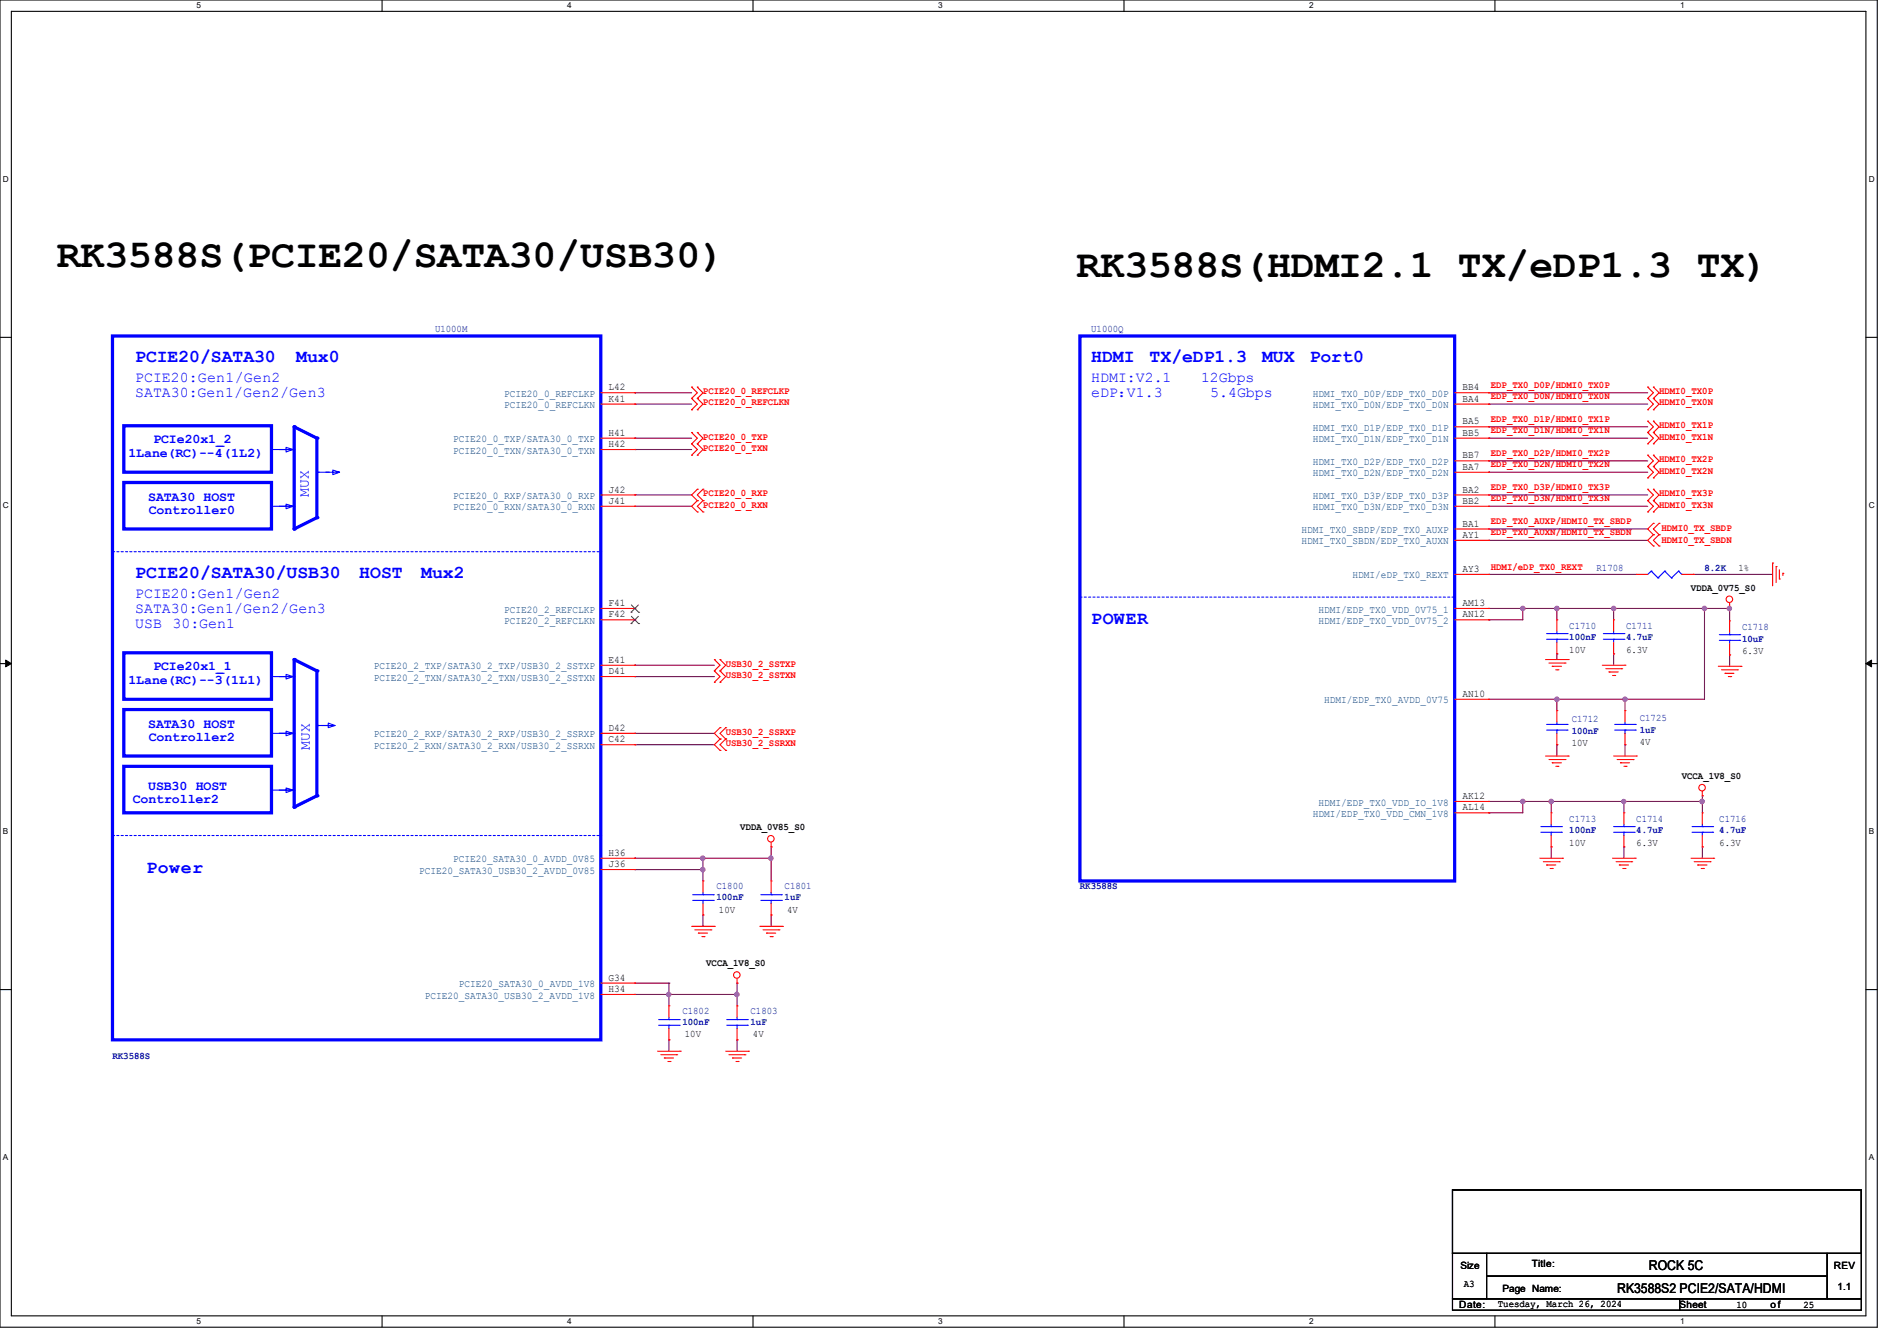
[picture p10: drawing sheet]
<svg xmlns="http://www.w3.org/2000/svg" width="297mm" height="210mm" viewBox="0 0 297 210" stroke-linecap="round" stroke-linejoin="round" font-family="sans-serif">
<path d="M0 0h293.9v207.9h-293.9zM1.8 1.8h290.3v204.3h-290.3z" fill="none" stroke="#000" stroke-width=".17"/>
<g fill="#fff">
<path d="M30.8 .2h.7v1.4h-.7z"/>
<path d="M30.8 206.2h.7v1.4h-.7z"/>
</g>
<path d="M59.8 0v1.8M59.8 206.1v1.8" fill="none" stroke="#000" stroke-width=".17"/>
<g fill="#fff">
<path d="M88.8 .2h.7v1.4h-.7z"/>
<path d="M88.8 206.2h.7v1.4h-.7z"/>
</g>
<path d="M117.9 0v1.8M117.9 206.1v1.8" fill="none" stroke="#000" stroke-width=".17"/>
<g fill="#fff">
<path d="M146.9 .2h.7v1.4h-.7z"/>
<path d="M146.9 206.2h.7v1.4h-.7z"/>
</g>
<path d="M176 0v1.8M176 206.1v1.8" fill="none" stroke="#000" stroke-width=".17"/>
<g fill="#fff">
<path d="M205 .2h.7v1.4h-.7z"/>
<path d="M205 206.2h.7v1.4h-.7z"/>
</g>
<path d="M234.1 0v1.8M234.1 206.1v1.8" fill="none" stroke="#000" stroke-width=".17"/>
<g fill="#fff">
<path d="M263.1 .2h.6v1.4h-.6z"/>
<path d="M263.1 206.2h.6v1.4h-.6z"/>
<path d="M.5 27.3h.9v1.4h-.9z"/>
<path d="M292.6 27.3h.9v1.4h-.9z"/>
<path d="M.5 78.4h.9v1.4h-.9z"/>
<path d="M292.6 78.4h.9v1.4h-.9z"/>
</g>
<path d="M0 52.8h1.8M292.1 52.8h1.8" fill="none" stroke="#000" stroke-width=".17"/>
<g fill="#fff">
<path d="M.5 129.5h.8v1.4h-.8z"/>
<path d="M292.6 129.5h.8v1.4h-.8z"/>
</g>
<path d="M0 103.9h1.8M292.1 103.9h1.8" fill="none" stroke="#000" stroke-width=".17"/>
<path d="M.9 103.4l.9 .5-.9 .5zM292.1 103.9l.9-.5v1z" fill="#000" stroke="#000" stroke-width=".16"/>
<g fill="#fff">
<path d="M.5 180.5h.8v1.4h-.8z"/>
<path d="M292.6 180.5h.8v1.4h-.8z"/>
</g>
<path d="M0 155h1.8M292.1 155h1.8M227.4 186.4h64v9.9h-64zM227.4 196.3h5.3v7.1h-5.3zM232.7 196.3h53.4v3.6h-53.4zM232.7 199.9h53.4v3.5h-53.4zM286.1 196.3h5.3v7.1h-5.3zM227.4 203.4h35.6v1.8h-35.6zM263 203.4h28.4v1.8h-28.4z" fill="none" stroke="#000" stroke-width=".17"/>
<g fill="none" stroke="#800040" stroke-width=".17">
<path d="M99.4 61.5h.1M99.4 63.3h.1M99.4 77.5h.1M99.4 79.3h.1M99.4 70.4h.1M99.4 68.6h.1M99.4 61.5h8.9M99.4 63.3h8.9M99.4 77.5h8.9M99.4 79.3h8.9M99.4 70.4h8.9M99.4 68.6h8.9"/>
<path d="M233.1 61.5h.1M233.1 63.3h.1M233.1 66.8h.1M233.1 68.6h.1M233.1 74h.1M233.1 72.2h.1M233.1 79.3h.1M233.1 77.5h.1M233.1 61.5h24.9M233.1 63.3h24.9M233.1 77.5h24.9M233.1 79.3h24.9"/>
<path d="M233.1 68.6h24.9M233.1 66.8h24.9M233.1 74h24.9M233.1 72.2h24.9M233.1 90h.1M233.1 97.1h.1M233.1 95.3h.1M233.1 84.6h.1M233.1 82.8h.1M233.1 90h23.1M233.1 95.3h37.7M233.1 84.6h24.9"/>
<path d="M233.1 82.8h24.9M238.4 95.3h.1M238.4 95.3v1.8h-5.3M243.8 95.3h.1M243.8 95.3v1.8M252.6 95.3h.1M252.6 95.3v1.8M265.1 90h.1M265.1 90h12.4M266.9 95.3h.1M266.9 95.3v14.2h-33.8M270.8 95.1h.1"/>
<path d="M270.8 95.3h.1M270.8 95.1v2.1M99.4 104.2h.1M99.4 106h.1M99.4 114.9h.1M99.4 116.6h.1M99.4 104.2h12.4M99.4 106h12.4M99.4 114.9h12.4M99.4 116.6h12.4M233.1 109.5h.1M243.8 102.4h.1"/>
<path d="M243.8 109.5h.1M243.8 116.6h.1M243.8 102.4v.9M243.8 109.5v1.8M243.8 116.6v1.8M252.6 102.4h.1M252.6 102.4v1.8M254.4 109.5h.1M254.4 116.6h.1M254.4 109.5v1.8M254.4 116.6v1.8M270.8 102.6h.1"/>
<path d="M270.8 102.6v1.8M99.4 136.2h.1M99.4 134.4h.1M99.4 136.2h10.7M99.4 134.4h21.3M110.1 136.2h.1M110.1 134.4h.1M110.1 134.4v3.6M120.7 134.4h.1M120.7 132.6h.1M120.7 132.6v5.4M233.1 127.3h.1"/>
<path d="M233.1 125.5h.1M233.1 125.5h33.4M238.4 125.5h.1M238.4 125.5v1.8h-5.3M242.9 125.5h.1M242.9 132.6h.1M242.9 125.5v1.8M242.9 132.6v1.8M254.3 125.5h.1M254.3 132.6h.1M254.3 125.5v1.8M254.3 132.6v1.8"/>
<path d="M266.5 125.5h.1M266.5 132.6h.1M266.5 124.6h.1M266.5 124.6v2.7M266.5 132.6v1.8M99.4 154h.1M99.4 155.7h.1M99.4 154h5.3M99.4 155.7h16M104.7 155.7h.1M104.7 154h.1M104.7 154v3.5"/>
<path d="M110.1 143.3h.1M110.1 143.3v1.8M115.4 155.7h.1M115.4 154h.1M115.4 154v3.5M120.7 143.3h.1M120.7 143.3v1.8M104.7 162.9h.1M104.7 162.9v1.7M115.4 162.9h.1M115.4 162.9v1.7"/>
</g>
<g fill="#f0f" stroke="#f0f" stroke-width=".17">
<circle cx="104.7" cy="155.7" r=".34"/>
<circle cx="115.4" cy="155.7" r=".34"/>
<circle cx="110" cy="136.2" r=".34"/>
<circle cx="120.7" cy="134.4" r=".34"/>
<circle cx="110" cy="134.4" r=".34"/>
<circle cx="266.9" cy="95.3" r=".34"/>
<circle cx="254.4" cy="109.5" r=".34"/>
<circle cx="270.8" cy="95.3" r=".34"/>
<circle cx="243.8" cy="95.3" r=".34"/>
<circle cx="238.4" cy="95.3" r=".34"/>
<circle cx="252.6" cy="95.3" r=".34"/>
<circle cx="266.5" cy="125.5" r=".34"/>
<circle cx="254.2" cy="125.5" r=".32"/>
<circle cx="242.9" cy="125.5" r=".34"/>
<circle cx="238.4" cy="125.5" r=".34"/>
<circle cx="243.8" cy="109.5" r=".34"/>
</g>
<g fill="none" stroke="#f00" stroke-width=".17">
<path d="M108.3 62.4h.1M108.3 60.6h.1M108.3 64.2h.1M108.3 69.5h.1M108.3 67.7h.1M108.3 71.3h.1M108.3 60.6l.9 .9-.9 .9M108.3 62.4l.9 .9-.9 .9M108.3 67.7l.9 .9-.9 .9M108.3 69.5l.9 .9-.9 .9M109.2 62.4h.1M109.2 60.6h.1"/>
<path d="M109.2 64.2h.1M109.2 69.5h.1M109.2 67.7h.1M109.2 71.3h.1M109.2 76.6h.1M109.2 78.4h.1M109.2 60.6l.9 .9-.9 .9M109.2 62.4l.9 .9-.9 .9M109.2 67.7l.9 .9-.9 .9M109.2 69.5l.9 .9-.9 .9M109.2 76.6l-.9 .9 .9 .9M109.2 78.4l-.9 .9 .9 .9"/>
<path d="M110.1 78.4h.1M110.1 76.6h.1M110.1 76.6l-.9 .9 .9 .9M110.1 78.4l-.9 .9 .9 .9M258 64.2h.1M258 62.4h.1M258 60.6h.1M258 69.5h.1M258 67.7h.1M258 66h.1M258 74.8h.1M258 73.1h.1"/>
<path d="M258 71.3h.1M258 78.4h.1M258 76.6h.1M258 62.4l.9 .9-.9 .9M258 60.6l.9 .9-.9 .9M258 67.7l.9 .9-.9 .9M258 66l.9 .8-.9 .9M258 73.1l.9 .9-.9 .8M258 71.3l.9 .9-.9 .9M258 78.4l.9 .9-.9 .9M258 76.6l.9 .9-.9 .9M258.9 64.2h.1"/>
<path d="M258.9 62.4h.1M258.9 60.6h.1M258.9 69.5h.1M258.9 67.7h.1M258.9 66h.1M258.9 74.8h.1M258.9 73.1h.1M258.9 71.3h.1M258.9 78.4h.1M258.9 76.6h.1M258.9 62.4l.9 .9-.9 .9M258.9 60.6l.9 .9-.9 .9"/>
<path d="M258.9 67.7l.9 .9-.9 .9M258.9 66l.9 .8-.9 .9M258.9 73.1l.9 .9-.9 .8M258.9 71.3l.9 .9-.9 .9M258.9 78.4l.9 .9-.9 .9M258.9 76.6l.9 .9-.9 .9M109.2 80.2h.1M110.1 80.2h.1M258 80.2h.1M258.9 80.2h.1M258.9 82h.1M258.9 83.7h.1"/>
<path d="M258.9 85.5h.1M258.9 82l-.9 .8 .9 .9M258.9 83.7l-.9 .9 .9 .9M259.8 83.7h.1M259.8 82h.1M259.8 85.5h.1M259.8 82l-.9 .8 .9 .9M259.8 83.7l-.9 .9 .9 .9M270.8 95.1h.1M270.8 94.4v.7M277.5 88.2h.1M277.5 88.2v3.5"/>
<path d="M278.1 88.7h.1M278.1 88.7v2.5M278.6 90.7h.1M278.6 89.2v1.5M279.1 89.8h.1M279.1 89.8v.3M111.8 105.1h.1M111.8 103.3h.1M111.8 106.8h.1M111.8 103.3l.9 .9-.9 .9M111.8 105.1l.9 .9-.9 .8M112.7 114h.1"/>
<path d="M112.7 115.7h.1M112.7 117.5h.1M112.7 105.1h.1M112.7 103.3h.1M112.7 106.8h.1M112.7 114l-.9 .9 .9 .8M112.7 115.7l-.9 .9 .9 .9M112.7 103.3l.9 .9-.9 .9M112.7 105.1l.9 .9-.9 .8M113.6 115.7h.1M113.6 114h.1M113.6 117.5h.1"/>
<path d="M113.6 114l-.9 .9 .9 .8M113.6 115.7l-.9 .9 .9 .9M242 103.3h3.5M242 118.4h3.5M242.5 103.8h2.5M242.5 119h2.5M243 104.4h.1M243 119.5h.1M243 104.4h1.5M243 119.5h1.5M243.6 104.9h.3M243.8 111.3h.1"/>
<path d="M243.8 116.6h.1M243.8 111.3v1.8M243.8 114.9v1.7M243.9 104.9h.1M245 103.8h.1M245 119h.1M245.5 103.3h.1M245.5 118.4h.1M250.9 104.2h3.5M251.4 104.7h2.5M251.9 105.2h.1M251.9 105.2h1.5"/>
<path d="M252.5 105.8h.3M252.6 118.4h3.6M252.8 105.8h.1M253.2 119h2.5M253.7 119.5h.1M253.7 119.5h1.4M253.9 104.7h.1M254.4 104.2h.1M254.4 111.3h.1M254.4 116.6h.1M254.4 111.3v1.8M254.4 114.9v1.7"/>
<path d="M255.7 119h.1M256.2 118.4h.1M269 104.4h3.6M269.5 104.9h2.5M270.1 105.5h.1M270.1 105.5h1.4M270.6 106h.4M271 106h.1M272 104.9h.1M272.6 104.4h.1M120.7 132.6h.1M120.7 131.9v.7"/>
<path d="M241.1 134.4h3.5M241.6 135h2.5M242.1 135.5h.1M242.1 135.5h1.5M242.7 136h.3M243 136h.1M243.6 120h.3M243.9 120h.1M244.1 135h.1M244.6 134.4h.1M252.5 134.4h3.5M253 135h2.5"/>
<path d="M253.5 135.5h.1M253.5 135.5h1.5M254.1 136h.3M254.3 127.3h.1M254.3 132.6h.1M254.3 120h.3M254.3 127.3v1.8M254.3 130.9v1.7M254.4 136h.1M254.6 120h.1M255.5 135h.1M256 134.4h.1"/>
<path d="M264.8 134.4h3.5M265.3 135h2.5M265.8 135.5h.1M265.8 135.5h1.5M266.4 136h.3M266.5 124.6h.1M266.5 123.9v.7M266.7 136h.1M267.8 135h.1M268.3 134.4h.1M108.3 145.1h3.5M108.8 145.6h2.5"/>
<path d="M109.3 146.1h.1M109.3 146.1h1.5M109.9 146.7h.3M110.2 146.7h.1M111.3 145.6h.1M111.8 145.1h.1M115.4 154h.1M115.4 153.2v.8M119 145.1h3.5M119.5 145.6h2.5M120 146.1h.1M120 146.1h1.5"/>
<path d="M120.6 146.7h.3M120.9 146.7h.1M122 145.6h.1M122.5 145.1h.1M103 164.6h3.5M103.5 165.2h2.5M104 165.7h.1M104 165.7h1.5M104.6 166.2h.3M104.9 166.2h.1M106 165.2h.1M106.5 164.6h.1"/>
<path d="M113.6 164.6h3.6M114.1 165.2h2.5M114.7 165.7h.1M114.7 165.7h1.4M115.2 166.2h.4M115.6 166.2h.1M116.6 165.2h.1M117.2 164.6h.1"/>
<circle cx="270.8" cy="93.9" r=".51"/>
<circle cx="120.7" cy="131.4" r=".51"/>
<circle cx="266.5" cy="123.4" r=".51"/>
<circle cx="115.4" cy="152.7" r=".51"/>
</g>
<g fill="none" stroke="#00f" stroke-width=".17">
<path d="M49.8 74h.1M49.8 74h1.8M242.1 114.3h3.3M242.1 113.5h3.3M243.8 113.5h.1M243.8 114.3h.1M243.8 113.1v.4M243.8 114.3v.6M245.4 114.3h.1M245.4 113.5h.1M252.8 114.3h3.2M252.8 113.5h3.2"/>
<path d="M254.4 113.5h.1M254.4 114.3h.1M254.4 113.1v.4M254.4 114.3v.6M256 114.3h.1M256 113.5h.1M252.6 130.3h3.3M252.6 129.5h3.3M254.3 129.5h.1M254.3 130.3h.1M254.3 129.1v.4M254.3 130.3v.6"/>
<path d="M255.9 130.3h.1M255.9 129.5h.1"/>
</g>
<path d="M17.6 52.6h76.5v110.3h-76.5zM19.4 66.7h23.1v7.3h-23.1zM49.6 68.6v12.5" fill="none" stroke="#00f" stroke-width=".51"/>
<path d="M17.6 86.4h76.5M94.1 86.4h.1" fill="none" stroke="#00f" stroke-width=".17" stroke-dasharray=".3 .3"/>
<circle cx="49.6" cy="68.6" r=".25" fill="#00f"/>
<path d="M42.5 70.4h3.6M42.5 79.3h3.6M43.7 79.3h2.2l-1.1 .4v-.7l1.1 .3M46.1 70.4h.1M46.1 79.3h.1" fill="none" stroke="#00f" stroke-width=".17"/>
<path d="M49.6 81.1l-3.5 1.7" fill="none" stroke="#00f" stroke-width=".51"/>
<circle cx="49.6" cy="81.1" r=".25" fill="#00f"/>
<path d="M46.1 66.8l3.5 1.8" fill="none" stroke="#00f" stroke-width=".51"/>
<circle cx="46.1" cy="66.8" r=".25" fill="#00f"/>
<path d="M46.1 66.8v16" fill="none" stroke="#00f" stroke-width=".51"/>
<circle cx="46.1" cy="82.8" r=".25" fill="#00f"/>
<path d="M43.7 70.4h2.2l-1.1 .4v-.7l1.1 .3M51 74h2.2l-1.1 .3v-.7l1.1 .4M43.7 114.9h2.2l-1.1 .3v-.7l1.1 .4M43.7 106h2.2l-1.1 .3v-.7l1.1 .4M50.3 113.6h2.2l-1.1 .4v-.8l1.1 .4M42.5 123.7h3.6M46.1 123.7h.1" fill="none" stroke="#00f" stroke-width=".17"/>
<path d="M19.4 75.6h23.1v7.2h-23.1zM19.4 102.2h23.1v7.3h-23.1zM19.4 111.1h23.1v7.3h-23.1zM46.1 103.3v23.1M19.4 120h23.1v7.3h-23.1z" fill="none" stroke="#00f" stroke-width=".51"/>
<circle cx="46.1" cy="126.4" r=".25" fill="#00f"/>
<path d="M49.6 124.6l-3.5 1.8" fill="none" stroke="#00f" stroke-width=".51"/>
<circle cx="49.6" cy="124.6" r=".25" fill="#00f"/>
<path d="M43.7 123.7h2.2l-1.1 .4v-.7l1.1 .3" fill="none" stroke="#00f" stroke-width=".17"/>
<path d="M49.6 105.1v19.5" fill="none" stroke="#00f" stroke-width=".51"/>
<circle cx="49.6" cy="105.1" r=".25" fill="#00f"/>
<path d="M49.6 113.6h.1M49.6 113.6h1.8" fill="none" stroke="#00f" stroke-width=".17"/>
<path d="M46.1 103.3l3.5 1.8" fill="none" stroke="#00f" stroke-width=".51"/>
<circle cx="46.1" cy="103.3" r=".25" fill="#00f"/>
<g fill="none" stroke="#00f" stroke-width=".17">
<path d="M242.1 99.2h3.3M243.8 99.2h.1M243.8 98.8v.4M245.4 99.2h.1M251 99.2h3.3M252.6 99.2h.1M252.6 98.8v.4M254.3 99.2h.1M258.5 89.5h.1M258.5 89.5l-.5 .5M258.5 89.5l1.1 1M259.6 90.5h.1"/>
<path d="M260.6 89.5h.1M260.6 89.5l-1 1M260.6 89.5l1.1 1M261.7 90.5h.1M262.8 89.5h.1M262.8 89.5l-1.1 1M262.8 89.5l.5 .5M263.3 90h.1M269.2 99.4h3.2M270.8 99.4h.1M270.8 99v.4M272.4 99.4h.1"/>
<path d="M42.5 114.9h3.6M42.5 106h3.6M46.1 114.9h.1M46.1 106h.1M242.1 100.1h3.3M243.8 100.1h.1M243.8 100.1v.5M245.4 100.1h.1M251 100.1h3.3M252.6 100.1h.1M252.6 100.1v.5M254.3 100.1h.1"/>
<path d="M269.2 100.3h3.2M270.8 100.3h.1M270.8 100.3v.5M272.4 100.3h.1M110.1 139.7v.4M120.7 139.7v.4M241.3 130.3h3.2M241.3 129.5h3.2M242.9 129.5h.1M242.9 130.3h.1M242.9 129.1v.4M242.9 130.3v.6"/>
<path d="M244.5 130.3h.1M244.5 129.5h.1M264.9 130.3h3.2M264.9 129.5h3.2M266.5 129.5h.1M266.5 130.3h.1M266.5 129.1v.4M266.5 130.3v.6M268.1 130.3h.1M268.1 129.5h.1M103.1 159.7h3.2M104.7 159.7h.1"/>
<path d="M104.7 159.3v.4M106.3 159.7h.1M108.5 141h3.2M108.5 140.1h3.2M110.1 140.1h.1M110.1 141h.1M110.1 141v.5M111.7 141h.1M111.7 140.1h.1M113.8 159.7h3.2M115.4 159.7h.1M115.4 159.3v.4"/>
<path d="M117 159.7h.1M119.1 141h3.2M119.1 140.1h3.2M120.7 140.1h.1M120.7 141h.1M120.7 141v.5M122.3 141h.1M122.3 140.1h.1M103.1 160.6h3.2M104.7 160.6h.1M104.7 160.6v.5M106.3 160.6h.1"/>
<path d="M113.8 160.6h3.2M115.4 160.6h.1M115.4 160.6v.5M117 160.6h.1"/>
</g>
<path d="M169.1 93.5h58.7M227.8 93.5h.1M17.6 130.9h76.5M94.1 130.9h.1" fill="none" stroke="#00f" stroke-width=".17" stroke-dasharray=".3 .3"/>
<g fill="none" stroke="#f00" stroke-width=".17">
<path d="M94.1 61.5h5.3M94.1 63.3h5.3M94.1 68.6h5.3M94.1 70.4h5.3M94.1 77.5h5.3M94.1 79.3h5.3M99.4 61.5h.1M99.4 63.3h.1M99.4 68.6h.1M99.4 70.4h.1M99.4 77.5h.1M99.4 79.3h.1"/>
<path d="M227.8 61.5h5.3M227.8 63.3h5.3M227.8 68.6h5.3M227.8 77.5h5.3M227.8 79.3h5.3M227.8 66.8h5.3M227.8 72.2h5.3M227.8 74h5.3M233.1 61.5h.1M233.1 63.3h.1M233.1 66.8h.1M233.1 68.6h.1"/>
<path d="M233.1 72.2h.1M233.1 74h.1M233.1 77.5h.1M233.1 79.3h.1M94.1 95.3h5.3M94.1 97.1h5.3M99.4 95.3h.1M99.4 97.1h.1M227.8 95.3h5.3M227.8 97.1h5.3M227.8 82.8h5.3M227.8 84.6h5.3"/>
<path d="M227.8 90h5.3M233.1 82.8h.1M233.1 84.6h.1M233.1 90h.1M233.1 95.3h.1M233.1 97.1h.1M243.8 97.1h.1M243.8 97.1v1.7M252.6 97.1h.1M252.6 97.1v1.7M256.2 90h.1M256.2 90h1.8"/>
<path d="M263.3 90h1.8M265.1 90h.1M270.8 97.2h.1M270.8 97.2v1.8M94.1 114.9h5.3M94.1 116.6h5.3M94.1 104.2h5.3M94.1 106h5.3M99.4 114.9h.1M99.4 116.6h.1M99.4 104.2h.1M99.4 106h.1"/>
<path d="M227.8 109.5h5.3M233.1 109.5h.1M243.8 102.4h.1M243.8 100.6v1.8M252.6 102.4h.1M252.6 100.6v1.8M270.8 102.6h.1M270.8 100.8v1.8M94.1 134.4h5.3M94.1 136.2h5.3M99.4 134.4h.1M99.4 136.2h.1"/>
<path d="M110.1 138h.1M110.1 138v1.7M120.7 138h.1M120.7 138v1.7M227.8 125.5h5.3M227.8 127.3h5.3M233.1 125.5h.1M233.1 127.3h.1M242.9 127.3h.1M242.9 132.6h.1M242.9 127.3v1.8M242.9 130.9v1.7"/>
<path d="M266.5 127.3h.1M266.5 132.6h.1M266.5 127.3v1.8M266.5 130.9v1.7M94.1 154h5.3M94.1 155.7h5.3M99.4 154h.1M99.4 155.7h.1M104.7 157.5h.1M104.7 157.5v1.8M110.1 143.3h.1M110.1 141.5v1.8"/>
<path d="M115.4 157.5h.1M115.4 157.5v1.8M120.7 143.3h.1M120.7 141.5v1.8M104.7 162.9h.1M104.7 161.1v1.8M115.4 162.9h.1M115.4 161.1v1.8"/>
</g>
<path d="M98.8 95.9h.1M98.8 97.7h.1M98.8 94.7l1.2 1.2M98.8 96.5l1.2 1.2M99.9 94.7l-1.1 1.2M99.9 96.5l-1.1 1.2M100 95.9h.1M100 97.7h.1" fill="none" stroke="#804000" stroke-width=".16"/>
<path d="M169.1 52.6h58.7v85.4h-58.7z" fill="none" stroke="#00f" stroke-width=".51"/>
<g fill="#f0f" stroke="#f0f" stroke-width=".17">
<circle cx="104.7" cy="155.7" r=".34"/>
<circle cx="115.4" cy="155.7" r=".34"/>
<circle cx="110" cy="136.2" r=".34"/>
<circle cx="120.7" cy="134.4" r=".34"/>
<circle cx="110" cy="134.4" r=".34"/>
<circle cx="266.9" cy="95.3" r=".34"/>
<circle cx="254.4" cy="109.5" r=".34"/>
<circle cx="270.8" cy="95.3" r=".34"/>
<circle cx="243.8" cy="95.3" r=".34"/>
<circle cx="238.4" cy="95.3" r=".34"/>
<circle cx="252.6" cy="95.3" r=".34"/>
<circle cx="266.5" cy="125.5" r=".34"/>
<circle cx="254.2" cy="125.5" r=".32"/>
<circle cx="242.9" cy="125.5" r=".34"/>
<circle cx="238.4" cy="125.5" r=".34"/>
<circle cx="243.8" cy="109.5" r=".34"/>
</g>
<g font-size="6.2">
<text x="8.9" y="41.8">RK3588S(PCIE20/SATA30/USB30)</text>
<text x="168.6" y="43.4">RK3588S(HDMI2.1 TX/eDP1.3 TX)</text>
</g>
<g font-size="2.8" fill="#00f">
<text x="21.2" y="56.8">PCIE20/SATA30</text>
<text x="46.4" y="56.8">Mux0</text>
<text x="170.9" y="56.8">HDMI</text>
<text x="180" y="56.8">TX/eDP1.3</text>
<text x="197.6" y="56.8">MUX</text>
<text x="205.1" y="56.8">Port0</text>
<text x="21.2" y="90.6">PCIE20/SATA30/USB30</text>
<text x="56.3" y="90.6">HOST</text>
<text x="66" y="90.6">Mux2</text>
<text x="170.9" y="97.7">POWER</text>
<text x="22.9" y="136.8">Power</text>
</g>
<g font-size="2.3" fill="#00f">
<text x="21.2" y="59.9">PCIE20:Gen1/Gen2</text>
<text x="170.9" y="59.9">HDMI:V2.1</text>
<text x="188" y="59.9">12Gbps</text>
<text x="21.2" y="62.2">SATA30:Gen1/Gen2/Gen3</text>
<text x="170.9" y="62.2">eDP：</text>
<text x="176.4" y="62.2">V1.3</text>
<text x="189.5" y="62.2">5.4Gbps</text>
<text x="48.3" y="77.9" transform="rotate(-90 48.3 77.9)">MUX</text>
<text x="21.2" y="93.6">PCIE20:Gen1/Gen2</text>
<text x="21.2" y="96">SATA30:Gen1/Gen2/Gen3</text>
<text x="21.2" y="98.3">USB</text>
<text x="27" y="98.3">30:Gen1</text>
<text x="48.5" y="117.5" transform="rotate(-90 48.5 117.5)">MUX</text>
</g>
<g font-size="2.1" fill="#00f">
<text x="20.1" y="71.5">1Lane(RC)--4(1L2)</text>
<text x="24" y="69.4">PCIe20x1_2</text>
<text x="23.2" y="78.5">SATA30 HOST</text>
<text x="23.3" y="80.6">Controller0</text>
<text x="20.1" y="107.1">1Lane(RC)--3(1L1)</text>
<text x="24" y="105">PCIe20x1_1</text>
<text x="23.2" y="114">SATA30 HOST</text>
<text x="23.3" y="116.1">Controller2</text>
<text x="20.8" y="125.7">Controller2</text>
<text x="23.2" y="123.7">USB30 HOST</text>
</g>
<g font-size="2.1">
<text x="253.2" y="202.5">RK3588S2 PCIE2/SATA/HDMI</text>
<text x="258.2" y="199">ROCK 5C</text>
</g>
<g font-size="1.6" fill="#000080">
<text x="68.1" y="52.1">U1000M</text>
<text x="170.9" y="52.1">U1000Q</text>
<text x="250" y="89.4">R1708</text>
<text x="266.9" y="89.4">8.2K</text>
<text x="245.7" y="98.5">C1710</text>
<text x="245.7" y="100.3">100nF</text>
<text x="254.6" y="98.5">C1711</text>
<text x="254.6" y="100.3">4.7uF</text>
<text x="272.7" y="98.7">C1718</text>
<text x="272.7" y="100.5">10uF</text>
<text x="246.1" y="113.1">C1712</text>
<text x="256.7" y="112.9">C1725</text>
<text x="246.1" y="114.9">100nF</text>
<text x="256.7" y="114.7">1uF</text>
<text x="245.7" y="128.7">C1713</text>
<text x="245.7" y="130.5">100nF</text>
<text x="256.2" y="128.7">C1714</text>
<text x="256.2" y="130.5">4.7uF</text>
<text x="269.2" y="128.7">C1716</text>
<text x="269.2" y="130.5">4.7uF</text>
<text x="112.2" y="139.2">C1800</text>
<text x="112.2" y="141">100nF</text>
<text x="122.8" y="139.2">C1801</text>
<text x="122.8" y="141">1uF</text>
<text x="169.1" y="139.2">RK3588S</text>
<text x="106.8" y="158.7">C1802</text>
<text x="106.8" y="160.6">100nF</text>
<text x="117.5" y="158.7">C1803</text>
<text x="117.5" y="160.6">1uF</text>
<text x="17.6" y="165.9">RK3588S</text>
</g>
<g font-size="1.6" fill="#004080">
<text x="79" y="62.1">PCIE20_0_REFCLKP</text>
<text x="79" y="63.9">PCIE20_0_REFCLKN</text>
<text x="205.5" y="62.1">HDMI_TX0_D0P/EDP_TX0_D0P</text>
<text x="205.5" y="63.9">HDMI_TX0_D0N/EDP_TX0_D0N</text>
<text x="71" y="69.3">PCIE20_0_TXP/SATA30_0_TXP</text>
<text x="71" y="71">PCIE20_0_TXN/SATA30_0_TXN</text>
<text x="205.5" y="67.5">HDMI_TX0_D1P/EDP_TX0_D1P</text>
<text x="205.5" y="69.3">HDMI_TX0_D1N/EDP_TX0_D1N</text>
<text x="205.5" y="72.8">HDMI_TX0_D2P/EDP_TX0_D2P</text>
<text x="205.5" y="74.6">HDMI_TX0_D2N/EDP_TX0_D2N</text>
<text x="71" y="78.1">PCIE20_0_RXP/SATA30_0_RXP</text>
<text x="71" y="79.9">PCIE20_0_RXN/SATA30_0_RXN</text>
<text x="203.7" y="83.5">HDMI_TX0_SBDP/EDP_TX0_AUXP</text>
<text x="205.5" y="78.1">HDMI_TX0_D3P/EDP_TX0_D3P</text>
<text x="205.5" y="79.9">HDMI_TX0_D3N/EDP_TX0_D3N</text>
<text x="203.7" y="85.3">HDMI_TX0_SBDN/EDP_TX0_AUXN</text>
<text x="79" y="95.9">PCIE20_2_REFCLKP</text>
<text x="206.4" y="95.9">HDMI/EDP_TX0_VDD_0V75_1</text>
<text x="211.8" y="90.6">HDMI/eDP_TX0_REXT</text>
<text x="79" y="97.7">PCIE20_2_REFCLKN</text>
<text x="206.4" y="97.7">HDMI/EDP_TX0_VDD_0V75_2</text>
<text x="58.5" y="104.8">PCIE20_2_TXP/SATA30_2_TXP/USB30_2_SSTXP</text>
<text x="58.5" y="106.6">PCIE20_2_TXN/SATA30_2_TXN/USB30_2_SSTXN</text>
<text x="207.3" y="110.2">HDMI/EDP_TX0_AVDD_0V75</text>
<text x="58.5" y="115.5">PCIE20_2_RXP/SATA30_2_RXP/USB30_2_SSRXP</text>
<text x="58.5" y="117.3">PCIE20_2_RXN/SATA30_2_RXN/USB30_2_SSRXN</text>
<text x="205.5" y="127.9">HDMI/EDP_TX0_VDD_CMN_1V8</text>
<text x="206.4" y="126.2">HDMI/EDP_TX0_VDD_IO_1V8</text>
<text x="65.6" y="136.8">PCIE20_SATA30_USB30_2_AVDD_0V85</text>
<text x="71" y="135">PCIE20_SATA30_0_AVDD_0V85</text>
<text x="71.8" y="154.6">PCIE20_SATA30_0_AVDD_1V8</text>
<text x="66.5" y="156.4">PCIE20_SATA30_USB30_2_AVDD_1V8</text>
</g>
<g font-size="1.6">
<text x="95.3" y="61.1">L42</text>
<text x="95.3" y="62.9">K41</text>
<text x="229" y="61.1">BB4</text>
<text x="229" y="62.9">BA4</text>
<text x="95.3" y="68.2">H41</text>
<text x="95.3" y="70">H42</text>
<text x="229" y="66.5">BA5</text>
<text x="229" y="68.2">BB5</text>
<text x="229" y="71.8">BB7</text>
<text x="95.3" y="77.1">J42</text>
<text x="229" y="73.6">BA7</text>
<text x="229" y="77.1">BA2</text>
<text x="95.3" y="78.9">J41</text>
<text x="229" y="78.9">BB2</text>
<text x="229" y="82.5">BA1</text>
<text x="229" y="84.2">AY1</text>
<text x="229" y="89.6">AY3</text>
<text x="272.2" y="89.4">1%</text>
<text x="95.3" y="94.9">F41</text>
<text x="229" y="94.9">AM13</text>
<text x="264.7" y="92.5">VDDA_0V75_S0</text>
<text x="95.3" y="96.7">F42</text>
<text x="229" y="96.7">AN12</text>
<text x="95.3" y="103.8">E41</text>
<text x="95.3" y="105.6">D41</text>
<text x="245.7" y="102.2">10V</text>
<text x="254.6" y="102.2">6.3V</text>
<text x="272.7" y="102.4">6.3V</text>
<text x="229" y="109.1">AN10</text>
<text x="95.3" y="114.5">D42</text>
<text x="95.3" y="116.2">C42</text>
<text x="246.1" y="116.8">10V</text>
<text x="256.7" y="116.6">4V</text>
<text x="229" y="125.1">AK12</text>
<text x="263.3" y="122">VCCA_1V8_S0</text>
<text x="115.9" y="130">VDDA_0V85_S0</text>
<text x="229" y="126.9">AL14</text>
<text x="95.3" y="134">H36</text>
<text x="95.3" y="135.8">J36</text>
<text x="245.7" y="132.5">10V</text>
<text x="256.2" y="132.5">6.3V</text>
<text x="269.2" y="132.5">6.3V</text>
<text x="112.6" y="142.9">10V</text>
<text x="123.2" y="142.9">4V</text>
<text x="95.3" y="153.6">G34</text>
<text x="95.3" y="155.4">H34</text>
<text x="110.6" y="151.3">VCCA_1V8_S0</text>
<text x="107.2" y="162.5">10V</text>
<text x="117.9" y="162.5">4V</text>
<text x="228.6" y="198.8">Size</text>
<text x="229.2" y="201.6">A3</text>
<text x="235.2" y="202.4">Page Name:</text>
<text x="239.9" y="198.5">Title:</text>
<text x="287.1" y="198.8">REV</text>
<text x="287.7" y="202">1.1</text>
<text x="228.5" y="204.9">Date:</text>
<text x="234.5" y="204.6">Tuesday, March 26, 2024</text>
<text x="263" y="204.9">Sheet</text>
<text x="271.9" y="204.8">10</text>
<text x="277.2" y="204.9">o f</text>
<text x="282.4" y="204.8">25</text>
</g>
<g font-size="1.6" fill="#f00">
<text x="110.1" y="61.7">PCIE20_0_REFCLKP</text>
<text x="110.1" y="63.5">PCIE20_0_REFCLKN</text>
<text x="233.4" y="60.7">EDP_TX0_D0P/HDMI0_TX0P</text>
<text x="233.4" y="62.5">EDP_TX0_D0N/HDMI0_TX0N</text>
<text x="259.8" y="63.5">HDMI0_TX0N</text>
<text x="259.8" y="61.7">HDMI0_TX0P</text>
<text x="110.1" y="68.8">PCIE20_0_TXP</text>
<text x="110.1" y="70.6">PCIE20_0_TXN</text>
<text x="233.4" y="66.1">EDP_TX0_D1P/HDMI0_TX1P</text>
<text x="233.4" y="67.9">EDP_TX0_D1N/HDMI0_TX1N</text>
<text x="233.4" y="71.4">EDP_TX0_D2P/HDMI0_TX2P</text>
<text x="259.8" y="68.8">HDMI0_TX1N</text>
<text x="259.8" y="67.1">HDMI0_TX1P</text>
<text x="110.1" y="77.7">PCIE20_0_RXP</text>
<text x="233.4" y="73.2">EDP_TX0_D2N/HDMI0_TX2N</text>
<text x="233.4" y="76.7">EDP_TX0_D3P/HDMI0_TX3P</text>
<text x="259.8" y="74.2">HDMI0_TX2N</text>
<text x="259.8" y="72.4">HDMI0_TX2P</text>
<text x="259.8" y="77.7">HDMI0_TX3P</text>
<text x="110.1" y="79.5">PCIE20_0_RXN</text>
<text x="233.4" y="78.5">EDP_TX0_D3N/HDMI0_TX3N</text>
<text x="233.4" y="83.9">EDP_TX0_AUXN/HDMI0_TX_SBDN</text>
<text x="233.4" y="82.1">EDP_TX0_AUXP/HDMI0_TX_SBDP</text>
<text x="259.8" y="79.5">HDMI0_TX3N</text>
<text x="260.1" y="83.2">HDMI0_TX_SBDP</text>
<text x="233.4" y="89.2">HDMI/eDP_TX0_REXT</text>
<text x="260.1" y="85">HDMI0_TX_SBDN</text>
<text x="113.6" y="104.4">USB30_2_SSTXP</text>
<text x="113.6" y="106.2">USB30_2_SSTXN</text>
<text x="113.6" y="115.1">USB30_2_SSRXP</text>
<text x="113.6" y="116.8">USB30_2_SSRXN</text>
</g>
<g font-size="1.3">
<text x="30.8" y="1.3">5</text>
<text x="88.8" y="1.3">4</text>
<text x="146.9" y="1.3">3</text>
<text x="205" y="1.3">2</text>
<text x="263.1" y="1.3">1</text>
<text x=".5" y="28.4">D</text>
<text x="292.6" y="28.4">D</text>
<text x=".5" y="79.5">C</text>
<text x="292.6" y="79.5">C</text>
<text x=".5" y="130.6">B</text>
<text x="292.6" y="130.6">B</text>
<text x=".5" y="181.7">A</text>
<text x="292.6" y="181.7">A</text>
<text x="30.8" y="207.4">5</text>
<text x="88.8" y="207.4">4</text>
<text x="146.9" y="207.4">3</text>
<text x="205" y="207.4">2</text>
<text x="263.1" y="207.4">1</text>
</g>
</svg>
